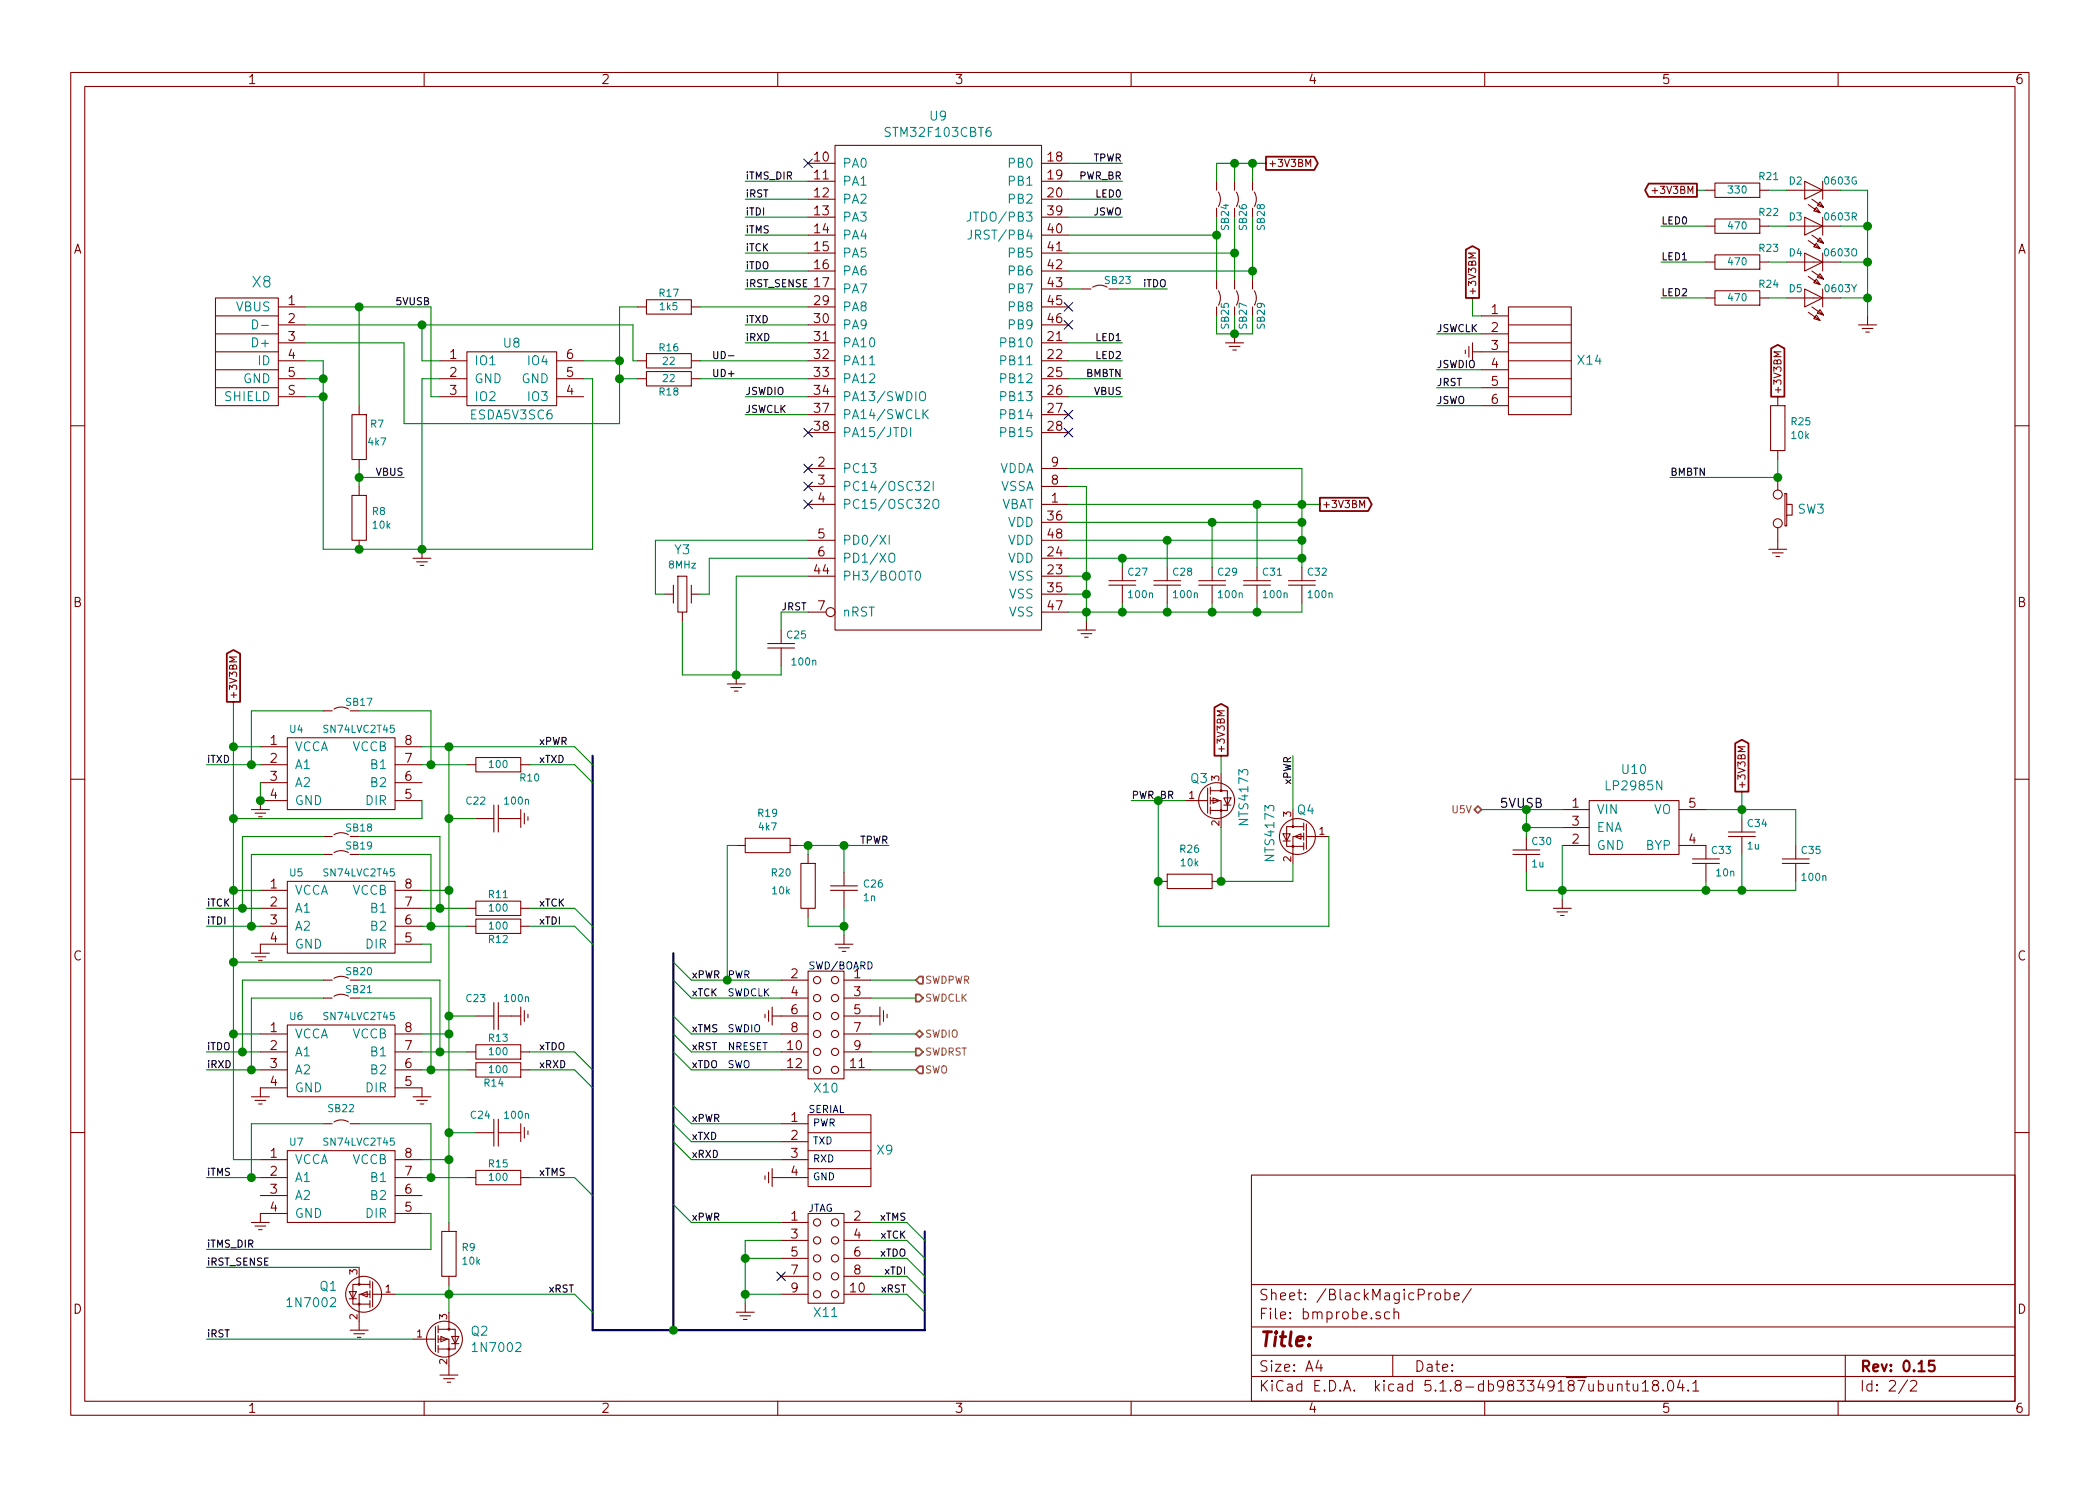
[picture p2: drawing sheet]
<svg xmlns="http://www.w3.org/2000/svg" width="297mm" height="210mm" viewBox="0 0 297 210" stroke-linecap="round" stroke-linejoin="round" font-family="sans-serif">
<g fill="none" stroke="#840000" stroke-width=".15">
<path d="M10 10.3h277v189.9h-277zM12 12.2h273v186.1h-273zM60 10.3v1.9M110 10.3v1.9M160 10.3v1.9M210 10.3v1.9M260 10.3v1.9M114.3 23.1h3.8M114.3 25.6h3.8M114.3 28.2h3.8M114.3 30.7h3.8M114.3 33.3h3.8"/>
<path d="M114.3 35.8h3.8M114.3 38.3h3.8M118.1 20.6h29.2v68.5h-29.2zM147.3 23.1h3.8M147.3 25.6h3.8M147.3 28.2h3.8M147.3 30.7h3.8M147.3 33.3h3.8M147.3 35.8h3.8M147.3 38.3h3.8M172.1 25.6v1.3M172.1 29.5v1.2"/>
<path d="M172.1 39.6v1.3M172.3 27.2a1.99 1.99 0 0 1 0 2M174.6 25.6v1.3M174.6 29.5v1.2M174.6 39.6v1.3M174.9 27.2a1.99 1.99 0 0 1 0 2M177.2 25.6v1.3M177.2 29.5v1.2M177.2 39.6v1.3M177.4 27.2a1.99 1.99 0 0 1 0 2M184.7 23.6v-1.1l.3 .8 .4-.8v1.1M208.7 35.8h-1l.7 .4-.7 .3h1"/>
<path d="M233.7 27h.8M241.3 26.9h1.3M241.3 32h1.3M241.3 37.1h1.3M242.6 25.9h6.3v2h-6.3zM242.6 31h6.3v2h-6.3zM242.6 36.1h6.3v2h-6.3zM248.9 26.9h1.3M248.9 32h1.3M248.9 37.1h1.3M252.7 26.9h7.6M252.7 32h7.6"/>
<path d="M252.7 37.1h7.6M255.3 25.6l2.5 1.3-2.5 1.3zM255.3 30.7l2.5 1.3-2.5 1.3zM255.3 35.8l2.5 1.3-2.5 1.2zM255.8 29l1.6 1.1-.5-.8-.4 .5 .9 .3M255.8 34l1.6 1.2-.5-.8-.4 .5 .9 .3M255.8 39.1l1.6 1.2-.5-.8-.4 .5 .9 .3M256.3 28.2l1.6 1.1-.5-.7-.4 .5 .9 .2M256.3 33.3l1.6 1.1-.5-.8-.4 .6 .9 .2M256.3 38.3l1.6 1.2-.5-.8-.4 .5 .9 .3M257.8 25.6v2.6M257.8 30.7v2.6"/>
<path d="M257.8 35.8v2.5M30.5 42.2h8.9v15.2h-8.9zM30.5 44.7h8.9M30.5 47.2h8.9M30.5 49.8h8.9M30.5 52.3h8.9M30.5 54.9h8.9M39.4 56.1h3.8M39.4 53.6h3.8M39.4 51h3.8M39.4 48.5h3.8M39.4 46h3.8"/>
<path d="M39.4 43.4h3.8M49.8 58.7h2v6.3h-2zM50.8 57.4v1.3M62.2 56.1h3.8M62.2 53.6h3.8M62.2 51h3.8M66 49.8h12.7v7.6h-12.7zM78.7 56.1h3.8M78.7 53.6h3.8M78.7 51h3.8M90.2 53.6h1.2M90.2 51h1.2"/>
<path d="M90.2 43.4h1.2M91.4 52.6h6.4v2h-6.4zM91.4 50h6.4v2.1h-6.4zM91.4 42.4h6.4v2h-6.4zM97.8 53.6h1.3M97.8 51h1.3M97.8 43.4h1.3M114.3 56.1h3.8M114.3 53.6h3.8M114.3 51h3.8M114.3 48.5h3.8M114.3 46h3.8"/>
<path d="M114.3 40.9h3.8M114.3 58.7h3.8M114.3 43.4h3.8M147.3 56.1h3.8M147.3 53.6h3.8M147.3 51h3.8M147.3 48.5h3.8M147.3 46h3.8M147.3 40.9h3.8M147.3 58.7h3.8M147.3 43.4h3.8M153 40.9h1.3"/>
<path d="M154.6 40.6a1.99 1.99 0 0 1 2 0M156.8 40.9h1.3M172.1 43.4v1.3M172.3 41.1a1.99 1.99 0 0 1 0 2.1M173.4 48.5h2.5M173.9 49h1.5M174.4 49.5h.5M174.6 43.4v1.3M174.6 47.2v1.3M174.9 41.1a1.99 1.99 0 0 1 0 2.1M177.2 43.4v1.3M177.4 41.1a1.99 1.99 0 0 1 0 2.1"/>
<path d="M207.3 49.5v.5M207.8 49v1.5M208.3 49.8h5.1M208.3 48.5v2.5M209.5 44.7h3.9M209.5 47.2h3.9M209.5 52.3h3.9M209.5 54.9h3.9M209.5 57.4h3.9M213.4 43.4h8.8v15.3h-8.8zM213.4 56.1h8.8M213.4 53.6h8.8"/>
<path d="M213.4 51h8.8M213.4 48.5h8.8M213.4 46h8.8M241.3 42.2h1.3M242.6 41.1h6.3v2.1h-6.3zM248.9 42.2h1.3M250.4 57.4h2.1v6.3h-2.1zM251.5 56.1v1.3M251.9 49.8h-1l.7 .3-.7 .4h1M252.7 42.2h7.6M255.3 40.9l2.5 1.3-2.5 1.2zM255.8 44.2l1.6 1.1-.5-.7-.4 .5 .9 .2"/>
<path d="M256.3 43.4l1.6 1.2-.5-.8-.4 .5 .9 .3M257.8 40.9v2.5M262.9 46h2.5M263.4 46.5h1.5M263.9 47h.5M264.2 44.7v1.3M10 60.2h2M49.8 70.1h2v6.3h-2zM50.8 65v1.3M50.8 68.8v1.3M50.8 76.4v1.3M58.4 79h2.6"/>
<path d="M58.9 79.5h1.6M59.7 77.7v1.3M114.3 79h3.8M114.3 71.4h3.8M114.3 66.3h3.8M114.3 61.2h3.8M114.3 68.8h3.8M114.3 76.4h3.8M147.3 79h3.8M147.3 71.4h3.8M147.3 66.3h3.8M147.3 61.2h3.8"/>
<path d="M147.3 68.8h3.8M147.3 73.9h3.8M147.3 76.4h3.8M192.3 71.8v-1l.4 .7 .3-.7v1M250.2 77.7h2.5M250.7 78.2h1.5M251.2 78.7h.5M251.5 63.7v1.3M251.5 67.6v1.7M251.5 74.7v3M252.5 69.8h.2v1.6h.8v1.5h-.8v1.5h-.2zM252.7 71.4v1.5"/>
<path d="M285 60.2h2M33.5 93h-1l.7 .3-.7 .3h1M59.4 80h.5M94 84.1h1.2M95.2 82.8v2.5M95.9 81.5h1.3v5.1h-1.3zM96.5 86.6v1.3M97.8 82.8v2.5M97.8 84.1h1.3M102.9 96.8h2.5M103.4 97.3h1.5M103.9 97.8h.5"/>
<path d="M104.1 95.5v1.3M108.6 91.7h3.8M108.6 91.1h3.8M110.5 89.1v2M110.5 91.7v2.5M114.3 81.5h3.8M114.3 86.6h2.5M147.3 84.1h3.8M147.3 81.5h3.8M147.3 86.6h3.8M152.4 89.1h2.5M152.9 89.7h1.5"/>
<path d="M153.4 90.2h.5M153.7 87.9v1.2M156.8 82.8h3.9M156.8 82.2h3.9M158.7 80.3v1.9M158.7 82.8v2.5M163.2 82.8h3.8M163.2 82.2h3.8M165.1 80.3v1.9M165.1 82.8v2.5M169.5 82.8h3.9M169.5 82.2h3.9"/>
<path d="M171.4 80.3v1.9M171.4 82.8v2.5M175.9 82.8h3.8M175.9 82.2h3.8M177.8 80.3v1.9M177.8 82.8v2.5M182.2 82.8h3.9M182.2 82.2h3.9M184.1 80.3v1.9M184.1 82.8v2.5M10 110.3h2M35.6 114.5h2.5"/>
<path d="M36.1 115.1h1.5M36.6 115.6h.5M36.8 105.7h3.8M36.8 108.2h3.8M36.8 110.7h3.8M40.6 104.4h15.3v10.1h-15.3zM40.6 113.3h-3.8v1.2M45.7 118.4h1.3M45.7 100.6h1.3M47.2 100.3a1.99 1.99 0 0 1 2.1 0M47.2 118.1a1.99 1.99 0 0 1 2.1 0M49.5 118.4h1.3"/>
<path d="M49.5 100.6h1.3M55.9 105.7h3.8M55.9 108.2h3.8M55.9 110.7h3.8M55.9 113.3h3.8M66 108.2h1.3M67.3 107.2h6.4v2h-6.4zM67.3 115.8h2.5M69.8 113.9v3.8M70.5 113.9v3.8M70.5 115.8h3.2M73.7 108.2h1.2"/>
<path d="M73.7 114.5v2.6M74.2 115.1v1.5M74.7 115.6v.5M104.1 119.6h1.3M105.4 118.6h6.4v2h-6.4zM111.8 119.6h1.2M167.6 113.3h3.2M170.8 111.5v3.6M171.2 113.3h1.5v1.5M171.2 114.7h1.5v1.1M171.2 111.4v1M171.2 112.8v1"/>
<path d="M171.2 114.2v1M171.6 112.9l.9 .4-.9 .4zM172.6 111.9h1v2.8h-.9M172.7 110.7v1.2h-1.5M173.1 112.9h1l-.5 1zM173.1 113.9h1M173.2 100.6h-1l.7 .3-.7 .4h1M181.5 118h1l-.5 1zM181.5 119h1M182.9 115.8v1.2h1.5M183 117h-1v2.8h.9M183.1 118.4l.9-.4v.7z"/>
<path d="M184.4 118.4h-1.5v1.5M184.4 119.8h-1.5v1.1M184.4 116.5v1M184.4 117.9v1M184.4 119.2v1.1M184.8 118.4h3.2M184.8 116.6v3.5M215.9 118.4v1.9M221 114.5h3.8M221 119.6h3.8M221 117.1h3.8M224.8 113.3h12.7v7.6h-12.7z"/>
<path d="M237.5 114.5h3.8M237.5 119.6h3.8v1.9M244.5 118.4h3.8M244.5 117.7h3.8M246.4 115.8v1.9M246.4 118.4v2.5M246.8 105.7h-1l.7 .3-.7 .3h1M254 119.6v1.9M285 110.3h2M35.6 134.9h2.5M36.1 135.4h1.5M36.6 135.9h.5"/>
<path d="M36.8 128.5h3.8M36.8 131.1h3.8M36.8 126h3.8M40.6 124.7h15.3v10.2h-15.3zM40.6 133.6h-3.8v1.3M45.7 138.7h1.3M45.7 120.9h1.3M47.2 138.4a1.99 1.99 0 0 1 2.1 0M47.2 120.6a1.99 1.99 0 0 1 2.1 0M49.5 138.7h1.3M49.5 120.9h1.3M55.9 128.5h3.8"/>
<path d="M55.9 131.1h3.8M55.9 126h3.8M55.9 133.6h3.8M66 128.5h1.3M66 131.1h1.3M67.3 127.5h6.4v2h-6.4zM67.3 130h6.4v2.1h-6.4zM73.7 128.5h1.2M73.7 131.1h1.2M110.5 138.7h3.8M113.3 122.2h2v6.3h-2zM114.3 137.4h5.1v15.2h-5.1z"/>
<path d="M114.3 120.9v1.3M114.3 128.5v1.3M117.5 126h3.8M117.5 125.3h3.8M118.1 133.6h2.5M118.6 134.1h1.5M119.1 134.6h.5M119.4 138.7h3.8M119.4 123.4v1.9M119.4 126v2.5M119.4 132.3v1.3M163.8 124.7h1.3"/>
<path d="M165.1 123.7h6.3v2h-6.3zM171.4 124.7h1.3M214 120.9h3.8M214 120.3h3.8M215.9 120.9v2.5M219.7 128.5h2.5M220.2 129h1.5M220.7 129.5h.5M221 127.2v1.3M239.4 122.2h3.8M239.4 121.5h3.8M241.3 122.2v2.5"/>
<path d="M252.1 122.2h3.8M252.1 121.5h3.8M254 122.2v2.5M35.6 155.2h2.5M36.1 155.7h1.5M36.6 156.2h.5M36.8 151.4h3.8M36.8 148.8h3.8M36.8 146.3h3.8M40.6 145h15.3v10.2h-15.3zM40.6 153.9h-3.8v1.3M45.7 159h1.3"/>
<path d="M45.7 141.2h1.3M47.2 158.7a1.99 1.99 0 0 1 2.1 0M47.2 141a1.99 1.99 0 0 1 2.1 0M49.5 159h1.3M49.5 141.2h1.3M55.9 151.4h3.8M55.9 148.8h3.8M55.9 146.3h3.8M55.9 153.9h3.8v1.3M58.4 155.2h2.6M58.9 155.7h1.6M59.4 156.2h.5"/>
<path d="M66 151.4h1.3M66 148.8h1.3M67.3 150.4h6.4v2h-6.4zM67.3 147.8h6.4v2.1h-6.4zM67.3 143.8h2.5M69.8 141.9v3.8M69.8 158.4v3.8M70.5 143.8h3.2M70.5 141.9v3.8M70.5 158.4v3.8M73.7 142.5v2.5M73.7 159v2.5"/>
<path d="M73.7 151.4h1.2M73.7 148.8h1.2M74.2 143v1.5M74.2 159.5v1.5M74.7 143.5v.5M108.2 143.5v.5M108.7 143v1.5M109.2 143.8h5.1M109.2 142.5v2.5M110.5 159h3.8M110.5 141.2h3.8M110.5 151.4h3.8"/>
<path d="M110.5 148.8h3.8M110.5 146.3h3.8M114.3 157.7h8.9v10.2h-8.9zM119.4 141.2h3.8M119.4 143.8h5.1M119.4 151.4h3.8M119.4 148.8h3.8M119.4 146.3h3.8M124.5 142.5v2.5M125 143v1.5M125.5 143.5v.5M10 160.2h2"/>
<path d="M35.6 173h2.5M36.1 173.5h1.5M36.6 174h.5M36.8 166.6h3.8M36.8 164.1h3.8M36.8 169.2h3.8M40.6 162.8h15.3v10.2h-15.3zM40.6 171.7h-3.8v1.3M55.9 166.6h3.8M55.9 164.1h3.8M55.9 169.2h3.8M55.9 171.7h3.8"/>
<path d="M62.5 174.2h2v6.4h-2zM63.5 173v1.2M66 166.6h1.3M67.3 165.6h6.4v2h-6.4zM67.3 160.3h2.5M70.5 160.3h3.2M73.7 166.6h1.2M74.7 160v.5M108.2 166.4v.5M108.7 165.9v1.5M109.2 166.6h5.1M109.2 165.3v2.6"/>
<path d="M110.5 161.5h3.8M110.5 164.1h3.8M110.5 173h3.8M110.5 175.5h3.8M110.5 178h3.8M114.3 171.7h5.1v12.7h-5.1zM114.3 160.3h8.9M114.3 165.3h8.9M114.3 162.8h8.9M119.4 173h3.8M119.4 175.5h3.8M119.4 178h3.8"/>
<path d="M177 166.3h108v32h-108zM285 160.2h2M49.4 182.7h1l-.5 1.1zM49.4 183.8h1M49.5 188.2h2.6M50 188.7h1.6M50.5 189.2h.6M50.8 180.6v1.1h1.5M50.8 186.9v1.3M50.9 181.7h-1v2.8h.9M51.1 183.1l.8-.4v.8zM52.3 183.1h-1.5v1.6"/>
<path d="M52.3 184.5h-1.5v1.2M52.3 181.2v1M52.3 182.6v1M52.3 184v1M52.7 183.1h3.2M52.7 181.4v3.5M58.4 189.5h3.2M60 198.3v1.9M61.6 187.7v3.6M62 189.5h1.5v1.5M62 190.9h1.5v1.1M62 187.6v1"/>
<path d="M62 189v1M62 190.4v1M62.2 194.6h2.6M62.4 189.1l.8 .4-.8 .4zM62.7 195.1h1.6M63.2 195.6h.6M63.4 188.1h1v2.8h-.9M63.5 186.9v1.2h-1.5M63.5 180.6v1.3M63.5 193.3v1.3M63.9 189.1h1l-.5 1zM63.9 190.1h1"/>
<path d="M104.1 185.7h2.6M104.6 186.2h1.6M105.2 186.7h.5M105.4 184.4v1.3M110 198.3v1.9M110.5 183.1h3.8M110.5 180.6h3.8M119.4 183.1h3.8M119.4 180.6h3.8M160 198.3v1.9M177 194.8h108M177 191.8h108"/>
<path d="M177 187.8h108M177 181.8h108M186.5 192.5l-.4 1h1M186.8 193v1M195.2 185.7a.37 .37 0 0 0-.6 .1v.1a.54 .54 0 0 0 .6 .3l.1 .1-.1 .2-.2 .1-.4-.1M196.5 185.7l-.4-.1-.3 .3 .1 .6 .2 .1 .4-.1M197 191.8v3M197.2 185.7a.41 .41 0 0 1 .6 .1v.8M197.2 185.1v1.5M203 183.1a.41 .41 0 0 1 .8 .1v.4a.41 .41 0 0 1-.4 .3 .41 .41 0 0 1-.4-.3zM204.4 183a.53 .53 0 0 1 .7 .1v.7a.53 .53 0 0 1-.7 0M204.4 182.4v1.5"/>
<path d="M205.7 183.4l.7-.1-.1-.3-.4-.1-.2 .2 .1 .7 .1 .1 .4-.1M208.1 182.3l-1.3 2M210 198.3v1.9M228.8 196a.38 .38 0 0 1 .6 0v.8M228.8 195.8v1M229.9 195.8h.6M230.1 195.3v1.3l.1 .1 .3 .1M231 195.8v.8a.37 .37 0 0 0 .6 .1M231.6 195.8v1M232.3 195.8l.4-.5v1.5M232.3 196.8h.8M234 196l-.3-.3 .3-.4a.47 .47 0 0 1 .6 .3l-.2 .3-.4 .1a.48 .48 0 0 0-.2 .7 .48 .48 0 0 0 .8-.2l-.1-.4-.2-.1"/>
<path d="M235.2 196.7h.1l-.1 .1v-.1v.1M236 195.5a.35 .35 0 0 1 .4-.2 .35 .35 0 0 1 .3 .3 .77 .77 0 0 1-.5 1.2 .9 .9 0 0 1-.2-1.3zM237.6 195.2l-.3 1.1h.9M238 195.8v1M238.8 196.7h.1l-.1 .1-.1-.1h.1v.1M239.4 195.8l.5-.5v1.5M239.4 196.8h.9M260 198.3v1.9M261 191.8v6.5M269.8 195.2l-1.2 2M270.3 195.5l.2-.2 .5 .1a.37 .37 0 0 1 0 .6l-.8 .8h.9"/>
<circle cx="251.5" cy="70" r=".63"/>
<circle cx="251.5" cy="74" r=".63"/>
<circle cx="117.5" cy="86.6" r=".63"/>
<circle cx="172.1" cy="113.3" r="2.54"/>
<circle cx="172.7" cy="114.7" r=".13"/>
<circle cx="172.7" cy="111.9" r=".13"/>
<circle cx="182.9" cy="119.8" r=".13"/>
<circle cx="182.9" cy="117" r=".13"/>
<circle cx="183.5" cy="118.4" r="2.54"/>
<circle cx="115.6" cy="138.7" r=".51"/>
<circle cx="118.1" cy="138.7" r=".51"/>
<circle cx="115.6" cy="146.3" r=".51"/>
<circle cx="115.6" cy="151.4" r=".51"/>
<circle cx="115.6" cy="141.2" r=".51"/>
<circle cx="115.6" cy="143.8" r=".51"/>
<circle cx="115.6" cy="148.8" r=".51"/>
<circle cx="118.1" cy="141.2" r=".51"/>
<circle cx="118.1" cy="148.8" r=".51"/>
<circle cx="118.1" cy="151.4" r=".51"/>
<circle cx="118.1" cy="146.3" r=".51"/>
<circle cx="118.1" cy="143.8" r=".51"/>
<circle cx="115.6" cy="173" r=".51"/>
<circle cx="115.6" cy="175.5" r=".51"/>
<circle cx="115.6" cy="178" r=".51"/>
<circle cx="118.1" cy="173" r=".51"/>
<circle cx="118.1" cy="178" r=".51"/>
<circle cx="118.1" cy="175.5" r=".51"/>
<circle cx="50.8" cy="181.7" r=".13"/>
<circle cx="50.8" cy="184.5" r=".13"/>
<circle cx="51.4" cy="183.1" r="2.54"/>
<circle cx="62.9" cy="189.5" r="2.54"/>
<circle cx="63.5" cy="188.1" r=".13"/>
<circle cx="63.5" cy="190.9" r=".13"/>
<circle cx="115.6" cy="180.6" r=".51"/>
<circle cx="115.6" cy="183.1" r=".51"/>
<circle cx="118.1" cy="183.1" r=".51"/>
<circle cx="118.1" cy="180.6" r=".51"/>
</g>
<path d="M273.6 192.5h-.7l-.1 .7 .2-.1 .5 .1a.61 .61 0 0 1 .1 .7l-.2 .1h-.4l-.2-.1" fill="none" stroke="#840000" stroke-width=".3"/>
<g fill="none" stroke="#008484" stroke-width=".15">
<path d="M137.3 30v.9a.39 .39 0 0 1-.5 .4M137.4 32.6v.9a.39 .39 0 0 1-.5 .3M35.7 45.3a.65 .65 0 0 1 .7 .5 .65 .65 0 0 1-.4 .7h-.3zM37 46h1M123 51.6h.7M130.1 55.6a.45 .45 0 0 1 .8 0 .92 .92 0 0 1-.3 1.1l-.3-.1a1.07 1.07 0 0 1-.2-1zM130.7 58.5l.6 .7M131.3 58l-.7 .7M124.5 75.7l.8 1.3M125.3 75.7l-.8 1.3M125.8 78.5a.45 .45 0 0 1 .7 0 .88 .88 0 0 1-.2 1h-.4a1.07 1.07 0 0 1-.1-1zM125.8 75.7v1.3"/>
<path d="M127.5 60.5a.64 .64 0 0 1 .8 .6 .64 .64 0 0 1-.8 .7zM128.8 60.5v1.3M130.7 68.2l.2-.1h.3l.2 .1 .1 .3-.1 .2-.7 .7h.8M132 70.8a.45 .45 0 0 1 .7 0 .88 .88 0 0 1-.2 1.1h-.4a1.07 1.07 0 0 1-.1-1.1zM132 68.1v1.3M129.6 80.9a.29 .29 0 0 1 .3-.1 .29 .29 0 0 1 .2 .3 .64 .64 0 0 1-.3 1l-.2-.1a1 1 0 0 1 0-1.1z"/>
</g>
<path d="M83.8 106.9v81.3h47v-14M95.2 134.9v53.3" fill="none" stroke="#000084" stroke-width=".3"/>
<g fill="none" stroke="#008400" stroke-width=".15">
<path d="M105.4 30.7h8.9M105.4 28.2h8.9M105.4 25.6h8.9M105.4 35.8h8.9M105.4 38.3h8.9M105.4 33.3h8.9M151.1 23.1h7.6M151.1 30.7h7.6M151.1 28.2h7.6M151.1 25.6h7.6M151.1 35.8h23.5M151.1 38.3h26.1"/>
<path d="M151.1 33.3h21M172.1 30.7v8.9M174.6 23.1v2.5M174.6 30.7v8.9M177.2 23.1v2.5M177.2 30.7v8.9M179.1 23.1h-7v2.5M234.9 37.1h6.4M234.9 32h6.4M240 26.9h1.3M250.2 26.9h2.5M250.2 37.1h2.5"/>
<path d="M250.2 32h2.5M260.3 26.9h3.9v17.8M260.3 37.1h3.9M260.3 32h3.9M43.2 43.4h17.8v12.7h1.2M43.2 51h2.5v26.7h38.1v-24.1h-1.3M43.2 53.6h2.5M43.2 56.1h2.5M43.2 46h46.3v5h.7M50.8 43.4v14M59.7 46v5h2.5M62.2 53.6h-2.5v24.1"/>
<path d="M82.5 51h5.1M87.6 53.6h2.6M90.2 43.4h-2.6v16.5h-30.5v-11.4h-13.9M99.1 53.6h15.2M99.1 51h15.2M99.1 43.4h15.2M105.4 40.9h8.9M105.4 56.1h8.9M105.4 58.7h8.9M105.4 46h8.9M105.4 48.5h8.9M151.1 40.9h1.9"/>
<path d="M151.1 53.6h7.6M151.1 56.1h7.6M151.1 51h7.6M151.1 48.5h7.6M158.1 40.9h7M172.1 44.7v2.5h5.1v-2.5M174.6 44.7v2.5M203.2 47.2h6.3M203.2 54.9h6.3M203.2 57.4h6.3M203.2 52.3h6.3M208.3 42.2v2.5h1.2"/>
<path d="M234.9 42.2h6.4M250.2 42.2h2.5M260.3 42.2h3.9M50.8 67.6h6.3M50.8 66.3v2.5M114.3 76.4h-21.6v7.7h1.3M114.3 79h-14v5.1h-1.2M151.1 76.4h33M151.1 66.3h33v14M151.1 71.4h35.6M151.1 73.9h33M151.1 79h33"/>
<path d="M151.1 68.8h2.6v19.1M158.7 79v1.3M165.1 76.4v3.9M171.4 73.9v6.4M177.8 71.4v8.9M251.5 65v2.6h-15.3M33 99.3v64.8h3.8M96.5 87.9v7.6h14v-1.3M114.3 86.6h-3.8v2.5M114.3 81.5h-10.2v14M151.1 81.5h2.6M151.1 84.1h2.6"/>
<path d="M158.7 85.3v1.3M165.1 85.3v1.3M171.4 85.3v1.3M177.8 85.3v1.3M184.1 85.3v1.3h-33M29.2 108.2h7.6M33 105.7h3.8M36.8 110.7v2.6M45.7 100.6h-10.1v7.6M45.7 118.4h-11.4v10.1M50.8 100.6h10.2v7.6M50.8 118.4h11.4v10.1"/>
<path d="M59.7 105.7h21.6l2.5 2.5M59.7 113.3v2.5h-26.7M59.7 108.2h6.3M63.5 105.7v67.3M63.5 115.8h3.8M74.9 108.2h6.4l2.5 2.5M104.1 119.6h-1.2v19.1M113 119.6h12.7M114.3 119.6v1.3M119.4 119.6v3.8M160 113.3h7.6M163.8 113.3v17.8h24.2v-12.7"/>
<path d="M172.7 117.1v7.6h10.2v-2.5M172.7 106.9v2.6M182.9 106.9v7.6M209.5 114.5h11.5M215.9 114.5v3.9M215.9 117.1h5.1M221 119.6v7.6M241.3 114.5h12.7v5.1M246.4 112v3.8M29.2 131.1h7.6M29.2 128.5h7.6M33 126h3.8"/>
<path d="M45.7 120.9h-10.1v10.2M45.7 138.7h-11.4v10.1M50.8 120.9h10.2v10.2M50.8 138.7h11.4v10.1M59.7 133.6h1.3v2.5h-28M59.7 126h3.8M59.7 131.1h6.3M59.7 128.5h6.3M74.9 131.1h6.4l2.5 2.5M74.9 128.5h6.4l2.5 2.6M95.2 138.7l2.6 2.5h12.7M95.2 136.1l2.6 2.6h12.7"/>
<path d="M114.3 129.8v1.3h5.1M119.4 128.5v3.8M123.2 138.7h6.3M215.9 123.4v2.6h38.1v-1.3M241.3 124.7v1.3M246.4 120.9v5.1M29.2 148.8h7.6M29.2 151.4h7.6M33 146.3h3.8M45.7 141.2h-10.1v10.2M45.7 159h-10.1v7.6M50.8 141.2h10.2v10.2"/>
<path d="M50.8 159h10.2v7.6M59.7 148.8h6.3M59.7 151.4h6.3M59.7 146.3h3.8M63.5 143.8h3.8M74.9 148.8h6.4l2.5 2.6M74.9 151.4h6.4l2.5 2.5M95.2 146.3l2.6 2.5h12.7M95.2 148.8l2.6 2.6h12.7M95.2 156.5l2.6 2.5h12.7M95.2 143.8l2.6 2.5h12.7M95.2 159l2.6 2.5h12.7"/>
<path d="M123.2 148.8h6.3M123.2 141.2h6.3M123.2 151.4h6.3M123.2 146.3h6.3M29.2 166.6h7.6M29.2 179.3h21.6M59.7 171.7h1.3v5.1h-31.8M59.7 166.6h6.3M59.7 164.1h3.8M63.5 160.3h3.8M74.9 166.6h6.4l2.5 2.6M95.2 161.5l2.6 2.6h12.7"/>
<path d="M95.2 170.4l2.6 2.6h12.7M105.4 178h5.1M110.5 175.5h-5.1v8.9M123.2 178h5.1l2.5 2.6M123.2 175.5h5.1l2.5 2.5M123.2 173h5.1l2.5 2.5M29.2 189.5h29.2M55.9 183.1h25.4l2.5 2.6M63.5 181.9v3.8M105.4 183.1h5.1M123.2 183.1h5.1l2.5 2.6M123.2 180.6h5.1l2.5 2.5"/>
</g>
<path d="M208.5 114.5l.5-.5 .5 .5-.5 .6zM130 138.2h.6v1h-.6l-.5-.5zM129.5 140.7h.5l.6 .5-.6 .5h-.5zM129.5 146.3l.5-.5 .6 .5-.6 .5zM129.5 148.3h.5l.6 .5-.6 .5h-.5zM130 150.9h.6v1h-.6l-.5-.5z" fill="none" stroke="#848400" stroke-width=".25"/>
<path d="M179.1 22.2h6.8l.5 .9-.5 .9h-6.8zM207.3 35.3l1-.5 .9 .5v6.9h-1.9zM233.2 26h6.8v1.9h-6.8l-.5-1zM250.5 49.3l1-.5 .9 .5v6.8h-1.9zM186.7 70.4h6.8l.5 1-.5 .9h-6.8zM32.1 92.5l.9-.5 1 .5v6.8h-1.9zM171.8 100.1l.9-.5 1 .5v6.8h-1.9zM245.4 105.2l1-.5 .9 .5v6.8h-1.9z" fill="none" stroke="#840000" stroke-width=".25"/>
<path d="M101 49.7v.8l.1 .2 .4-.1v-.9" fill="none" stroke="#000" stroke-width=".15"/>
<g fill="#008400" stroke="#008400" stroke-width=".25">
<circle cx="119.4" cy="131.1" r=".51"/>
<circle cx="45.7" cy="53.6" r=".51"/>
<circle cx="153.7" cy="84.1" r=".51"/>
<circle cx="177.8" cy="86.6" r=".51"/>
<circle cx="171.5" cy="86.6" r=".51"/>
<circle cx="153.7" cy="86.6" r=".51"/>
<circle cx="174.6" cy="23.1" r=".51"/>
<circle cx="165.1" cy="86.6" r=".51"/>
<circle cx="221" cy="126" r=".51"/>
<circle cx="241.3" cy="126" r=".51"/>
<circle cx="215.9" cy="117.1" r=".51"/>
<circle cx="158.8" cy="86.6" r=".51"/>
<circle cx="184.2" cy="76.4" r=".51"/>
<circle cx="177.2" cy="23.1" r=".51"/>
<circle cx="158.8" cy="79" r=".51"/>
<circle cx="33" cy="115.8" r=".51"/>
<circle cx="184.2" cy="79" r=".51"/>
<circle cx="165.1" cy="76.4" r=".51"/>
<circle cx="50.8" cy="67.6" r=".51"/>
<circle cx="172.7" cy="124.7" r=".51"/>
<circle cx="33" cy="136.1" r=".51"/>
<circle cx="163.8" cy="124.7" r=".51"/>
<circle cx="45.7" cy="56.1" r=".51"/>
<circle cx="119.4" cy="119.6" r=".51"/>
<circle cx="50.8" cy="77.7" r=".51"/>
<circle cx="33" cy="146.3" r=".51"/>
<circle cx="163.8" cy="113.3" r=".51"/>
<circle cx="114.3" cy="119.6" r=".51"/>
<circle cx="102.9" cy="138.7" r=".51"/>
<circle cx="63.5" cy="183.1" r=".51"/>
<circle cx="105.4" cy="178" r=".51"/>
<circle cx="184.2" cy="71.4" r=".51"/>
<circle cx="215.9" cy="114.5" r=".51"/>
<circle cx="36.8" cy="113.3" r=".51"/>
<circle cx="59.7" cy="77.7" r=".51"/>
<circle cx="177.8" cy="71.4" r=".51"/>
<circle cx="184.2" cy="73.9" r=".51"/>
<circle cx="251.5" cy="67.6" r=".51"/>
<circle cx="171.5" cy="73.9" r=".51"/>
<circle cx="95.2" cy="188.2" r=".51"/>
<circle cx="105.4" cy="183.1" r=".51"/>
<circle cx="62.2" cy="148.8" r=".51"/>
<circle cx="35.6" cy="131.1" r=".51"/>
<circle cx="61" cy="131.1" r=".51"/>
<circle cx="33" cy="126" r=".51"/>
<circle cx="87.6" cy="51" r=".51"/>
<circle cx="35.6" cy="151.4" r=".51"/>
<circle cx="63.5" cy="160.3" r=".51"/>
<circle cx="59.7" cy="46" r=".51"/>
<circle cx="63.5" cy="143.8" r=".51"/>
<circle cx="63.5" cy="105.7" r=".51"/>
<circle cx="61" cy="151.4" r=".51"/>
<circle cx="153.7" cy="81.5" r=".51"/>
<circle cx="104.1" cy="95.5" r=".51"/>
<circle cx="246.4" cy="114.5" r=".51"/>
<circle cx="246.4" cy="126" r=".51"/>
<circle cx="264.2" cy="32" r=".51"/>
<circle cx="87.6" cy="53.6" r=".51"/>
<circle cx="63.5" cy="126" r=".51"/>
<circle cx="34.3" cy="148.8" r=".51"/>
<circle cx="174.6" cy="35.8" r=".51"/>
<circle cx="264.2" cy="42.2" r=".51"/>
<circle cx="174.6" cy="47.2" r=".51"/>
<circle cx="264.2" cy="37.1" r=".51"/>
<circle cx="63.5" cy="146.3" r=".51"/>
<circle cx="35.6" cy="166.6" r=".51"/>
<circle cx="61" cy="166.6" r=".51"/>
<circle cx="177.2" cy="38.3" r=".51"/>
<circle cx="63.5" cy="164.1" r=".51"/>
<circle cx="172.1" cy="33.3" r=".51"/>
<circle cx="61" cy="108.2" r=".51"/>
<circle cx="35.6" cy="108.2" r=".51"/>
<circle cx="63.5" cy="115.8" r=".51"/>
<circle cx="50.8" cy="43.4" r=".51"/>
<circle cx="33" cy="105.7" r=".51"/>
<circle cx="34.3" cy="128.5" r=".51"/>
<circle cx="62.2" cy="128.5" r=".51"/>
</g>
<g fill="none" stroke="#000084" stroke-width=".15">
<path d="M113.7 22.5l1.2 1.2M114.9 22.5l-1.2 1.2M150.5 58.1l1.2 1.2M150.5 45.4l1.2 1.2M150.5 42.8l1.2 1.2M151.7 58.1l-1.2 1.2M151.7 45.4l-1.2 1.2M151.7 42.8l-1.2 1.2M113.7 60.6l1.2 1.2M113.7 70.8l1.2 1.2M113.7 68.2l1.2 1.2M113.7 65.7l1.2 1.2"/>
<path d="M114.9 60.6l-1.2 1.2M114.9 70.8l-1.2 1.2M114.9 68.2l-1.2 1.2M114.9 65.7l-1.2 1.2M150.5 60.6l1.2 1.2M151.7 60.6l-1.2 1.2M109.9 180l1.2 1.2M111.1 180l-1.2 1.2"/>
</g>
<text font-size="2.8" fill="#840000" x="178" y="190.5">Title:</text>
<text font-size="2.1" fill="#008484" x="35.7" y="40.7">X8</text>
<g font-size="2.1" fill="#840000">
<text x="178" y="184">Sheet: /BlackMagicProbe/</text>
<text x="178" y="186.7">File: bmprobe.sch</text>
<text x="178" y="196.9">KiCad E.D.A. kicad 5.1.8-db983349187ubuntu18.04.1</text>
<text x="178" y="194.1">Size: A4</text>
<text x="200" y="194.1">Date:</text>
<text x="263" y="194.1">Rev: 0.15</text>
<text x="263" y="196.9">Id: 2/2</text>
</g>
<g font-size="1.8" fill="#840000">
<text x="35" y="11.9">1</text>
<text x="85" y="11.9">2</text>
<text x="135" y="11.9">3</text>
<text x="185" y="11.9">4</text>
<text x="235" y="11.9">5</text>
<text x="285" y="11.9">6</text>
<text x="115.2" y="22.9">10</text>
<text x="148.3" y="22.9">18</text>
<text x="115.2" y="25.4">11</text>
<text x="115.2" y="27.9">12</text>
<text x="148.3" y="25.4">19</text>
<text x="148.3" y="27.9">20</text>
<text x="10.4" y="35.9">A</text>
<text x="115.2" y="30.5">13</text>
<text x="115.2" y="33">14</text>
<text x="115.2" y="35.6">15</text>
<text x="148.3" y="30.5">39</text>
<text x="148.3" y="33">40</text>
<text x="148.3" y="35.6">41</text>
<text x="285.4" y="35.9">A</text>
<text x="115.2" y="38.1">16</text>
<text x="115.2" y="40.6">17</text>
<text x="148.3" y="38.1">42</text>
<text x="148.3" y="40.6">43</text>
<text x="40.8" y="43.2">1</text>
<text x="40.8" y="45.7">2</text>
<text x="115.2" y="43.2">29</text>
<text x="115.2" y="45.7">30</text>
<text x="148.3" y="43.2">45</text>
<text x="148.3" y="45.7">46</text>
<text x="211" y="44.4">1</text>
<text x="211" y="47">2</text>
<text x="40.8" y="48.3">3</text>
<text x="40.8" y="50.8">4</text>
<text x="40.8" y="53.3">5</text>
<text x="63.7" y="50.8">1</text>
<text x="63.7" y="53.3">2</text>
<text x="80.2" y="53.3">5</text>
<text x="80.2" y="50.8">6</text>
<text x="115.2" y="48.3">31</text>
<text x="115.2" y="50.8">32</text>
<text x="115.2" y="53.3">33</text>
<text x="148.3" y="48.3">21</text>
<text x="148.3" y="50.8">22</text>
<text x="148.3" y="53.3">25</text>
<text x="211" y="49.5">3</text>
<text x="211" y="52.1">4</text>
<text x="40.7" y="55.9">S</text>
<text x="63.7" y="55.9">3</text>
<text x="80.2" y="55.9">4</text>
<text x="115.2" y="55.9">34</text>
<text x="115.2" y="58.4">37</text>
<text x="148.3" y="55.9">26</text>
<text x="148.3" y="58.4">27</text>
<text x="211" y="54.6">5</text>
<text x="211" y="57.1">6</text>
<text x="115.2" y="61">38</text>
<text x="148.3" y="61">28</text>
<text x="115.7" y="66">2</text>
<text x="115.7" y="68.6">3</text>
<text x="115.7" y="71.1">4</text>
<text x="148.7" y="71.1">1</text>
<text x="148.7" y="68.6">8</text>
<text x="148.7" y="66">9</text>
<text x="115.7" y="76.2">5</text>
<text x="148.3" y="73.7">36</text>
<text x="148.3" y="76.2">48</text>
<text x="115.2" y="81.3">44</text>
<text x="115.7" y="78.7">6</text>
<text x="148.3" y="81.3">23</text>
<text x="148.3" y="78.7">24</text>
<text x="148.3" y="83.8">35</text>
<text x="10.4" y="85.9">B</text>
<text x="115.7" y="86.4">7</text>
<text x="148.3" y="86.4">47</text>
<text x="285.4" y="85.9">B</text>
<text x="38.3" y="105.4">1</text>
<text x="38.3" y="107.9">2</text>
<text x="57.3" y="107.9">7</text>
<text x="57.3" y="105.4">8</text>
<text x="38.3" y="110.5">3</text>
<text x="38.3" y="113">4</text>
<text x="57.3" y="113">5</text>
<text x="57.3" y="110.5">6</text>
<text x="222.4" y="114.3">1</text>
<text x="222.4" y="119.4">2</text>
<text x="222.4" y="116.8">3</text>
<text x="238.9" y="119.4">4</text>
<text x="238.9" y="114.3">5</text>
<text x="38.3" y="125.7">1</text>
<text x="57.3" y="125.7">8</text>
<text x="38.3" y="128.3">2</text>
<text x="38.3" y="130.8">3</text>
<text x="57.3" y="130.8">6</text>
<text x="57.3" y="128.3">7</text>
<text x="10.4" y="135.9">C</text>
<text x="38.3" y="133.3">4</text>
<text x="57.3" y="133.3">5</text>
<text x="285.4" y="135.9">C</text>
<text x="111.9" y="138.4">2</text>
<text x="111.9" y="141">4</text>
<text x="111.9" y="143.5">6</text>
<text x="120.8" y="141">3</text>
<text x="120.8" y="143.5">5</text>
<text x="38.3" y="146">1</text>
<text x="38.3" y="148.6">2</text>
<text x="57.3" y="148.6">7</text>
<text x="57.3" y="146">8</text>
<text x="111.4" y="148.6">10</text>
<text x="111.9" y="146">8</text>
<text x="120.8" y="146">7</text>
<text x="120.8" y="148.6">9</text>
<text x="38.3" y="151.1">3</text>
<text x="38.3" y="153.7">4</text>
<text x="57.3" y="153.7">5</text>
<text x="57.3" y="151.1">6</text>
<text x="111.4" y="151.1">12</text>
<text x="120.3" y="151.1">11</text>
<text x="111.9" y="158.7">1</text>
<text x="111.9" y="161.3">2</text>
<text x="38.3" y="163.8">1</text>
<text x="38.3" y="166.4">2</text>
<text x="57.3" y="166.4">7</text>
<text x="57.3" y="163.8">8</text>
<text x="111.9" y="163.8">3</text>
<text x="111.9" y="166.4">4</text>
<text x="38.3" y="168.9">3</text>
<text x="38.3" y="171.4">4</text>
<text x="57.3" y="171.4">5</text>
<text x="57.3" y="168.9">6</text>
<text x="111.9" y="172.7">1</text>
<text x="120.8" y="172.7">2</text>
<text x="111.9" y="175.3">3</text>
<text x="111.9" y="177.8">5</text>
<text x="120.8" y="175.3">4</text>
<text x="120.8" y="177.8">6</text>
<text x="10.4" y="185.9">D</text>
<text x="111.9" y="180.3">7</text>
<text x="111.9" y="182.9">9</text>
<text x="120.3" y="182.9">10</text>
<text x="120.8" y="180.3">8</text>
<text x="285.4" y="185.9">D</text>
<text x="35" y="199.9">1</text>
<text x="85" y="199.9">2</text>
<text x="135" y="199.9">3</text>
<text x="185" y="199.9">4</text>
<text x="235" y="199.9">5</text>
<text x="285" y="199.9">6</text>
</g>
<g font-size="1.8" fill="#008484">
<text x="131.6" y="17.1">U9</text>
<text x="119.1" y="23.7">PA0</text>
<text x="125.6" y="19.4">STM32F103CBT6</text>
<text x="142.9" y="23.7">PB0</text>
<text x="119.1" y="26.3">PA1</text>
<text x="119.1" y="28.8">PA2</text>
<text x="142.9" y="26.3">PB1</text>
<text x="142.9" y="28.8">PB2</text>
<text x="119.1" y="31.4">PA3</text>
<text x="119.1" y="33.9">PA4</text>
<text x="137.6" y="31.4">JTDO/PB3</text>
<text x="137.8" y="33.9">JRST/PB4</text>
<text x="119.1" y="36.4">PA5</text>
<text x="119.1" y="39">PA6</text>
<text x="119.1" y="41.5">PA7</text>
<text x="142.9" y="36.4">PB5</text>
<text x="142.9" y="39">PB6</text>
<text x="142.9" y="41.5">PB7</text>
<text x="33.5" y="44.1">VBUS</text>
<text x="119.1" y="44.1">PA8</text>
<text x="119.1" y="46.6">PA9</text>
<text x="142.9" y="44.1">PB8</text>
<text x="142.9" y="46.6">PB9</text>
<text x="36" y="49.1">D+</text>
<text x="36.6" y="51.7">ID</text>
<text x="67.1" y="51.7">IO1</text>
<text x="71.3" y="49.2">U8</text>
<text x="74.9" y="51.7">IO4</text>
<text x="119.1" y="49.1">PA10</text>
<text x="119.1" y="51.7">PA11</text>
<text x="141.9" y="49.1">PB10</text>
<text x="141.9" y="51.7">PB11</text>
<text x="223.3" y="51.6">X14</text>
<text x="31.9" y="56.8">SHIELD</text>
<text x="34.4" y="54.2">GND</text>
<text x="66.6" y="59.4">ESDA5V3SC6</text>
<text x="67.1" y="54.2">GND</text>
<text x="67.1" y="56.8">IO2</text>
<text x="73.8" y="54.2">GND</text>
<text x="74.9" y="56.8">IO3</text>
<text x="119.1" y="54.2">PA12</text>
<text x="119.1" y="56.8">PA13/SWDIO</text>
<text x="119.1" y="59.3">PA14/SWCLK</text>
<text x="141.9" y="54.2">PB12</text>
<text x="141.9" y="56.8">PB13</text>
<text x="141.9" y="59.3">PB14</text>
<text x="119.1" y="61.8">PA15/JTDI</text>
<text x="141.9" y="61.8">PB15</text>
<text x="119.1" y="66.9">PC13</text>
<text x="119.1" y="69.5">PC14/OSC32I</text>
<text x="141.3" y="66.9">VDDA</text>
<text x="141.5" y="69.5">VSSA</text>
<text x="119.1" y="72">PC15/OSC32O</text>
<text x="119.1" y="77.1">PD0/XI</text>
<text x="141.5" y="72">VBAT</text>
<text x="142.6" y="74.5">VDD</text>
<text x="142.6" y="77.1">VDD</text>
<text x="254.3" y="72.7">SW3</text>
<text x="95.5" y="78.4">Y3</text>
<text x="119.1" y="82.2">PH3/BOOT0</text>
<text x="119.1" y="79.6">PD1/XO</text>
<text x="142.6" y="79.6">VDD</text>
<text x="142.8" y="82.2">VSS</text>
<text x="119.1" y="87.2">nRST</text>
<text x="142.8" y="84.7">VSS</text>
<text x="142.8" y="87.2">VSS</text>
<text x="41.7" y="106.3">VCCA</text>
<text x="49.9" y="106.3">VCCB</text>
<text x="41.7" y="108.8">A1</text>
<text x="41.7" y="111.4">A2</text>
<text x="41.7" y="113.9">GND</text>
<text x="51.8" y="113.9">DIR</text>
<text x="52.6" y="111.4">B2</text>
<text x="52.6" y="108.8">B1</text>
<text x="168.5" y="110.8">Q3</text>
<text x="227.4" y="111.8">LP2985N</text>
<text x="229.5" y="109.5">U10</text>
<text x="176.6" y="116.6" transform="rotate(-90 176.6 116.6)">NTS4173</text>
<text x="183.5" y="115.2">Q4</text>
<text x="225.8" y="115.2">VIN</text>
<text x="225.8" y="117.7">ENA</text>
<text x="233.9" y="115.2">VO</text>
<text x="180.3" y="121.6" transform="rotate(-90 180.3 121.6)">NTS4173</text>
<text x="225.8" y="120.3">GND</text>
<text x="232.8" y="120.3">BYP</text>
<text x="41.7" y="126.6">VCCA</text>
<text x="41.7" y="129.2">A1</text>
<text x="41.7" y="131.7">A2</text>
<text x="49.9" y="126.6">VCCB</text>
<text x="52.6" y="131.7">B2</text>
<text x="52.6" y="129.2">B1</text>
<text x="41.7" y="134.2">GND</text>
<text x="51.8" y="134.2">DIR</text>
<text x="41.7" y="146.9">VCCA</text>
<text x="41.7" y="149.5">A1</text>
<text x="49.9" y="146.9">VCCB</text>
<text x="52.6" y="149.5">B1</text>
<text x="41.7" y="152">A2</text>
<text x="41.7" y="154.6">GND</text>
<text x="51.8" y="154.6">DIR</text>
<text x="52.6" y="152">B2</text>
<text x="115.3" y="154.6">X10</text>
<text x="41.7" y="164.7">VCCA</text>
<text x="41.7" y="167.3">A1</text>
<text x="49.9" y="164.7">VCCB</text>
<text x="52.6" y="167.3">B1</text>
<text x="124.1" y="163.4">X9</text>
<text x="41.7" y="169.8">A2</text>
<text x="41.7" y="172.3">GND</text>
<text x="51.8" y="172.3">DIR</text>
<text x="52.6" y="169.8">B2</text>
<text x="40.9" y="185">1N7002</text>
<text x="45.3" y="182.6">Q1</text>
<text x="66.7" y="189">Q2</text>
<text x="67.2" y="191.3">1N7002</text>
<text x="115.2" y="186.4">X11</text>
</g>
<text font-size="1.8" x="212.1" y="114.3">5VUSB</text>
<text font-size="1.8" fill="#0000c2" x="120.8" y="138.4">1</text>
<g font-size="1.4">
<text x="154.6" y="22.9">TPWR</text>
<text x="105.4" y="25.4">iTMS_DIR</text>
<text x="105.4" y="27.9">iRST</text>
<text x="152.6" y="25.4">PWR_BR</text>
<text x="155.1" y="27.9">LED0</text>
<text x="105.4" y="35.6">iTCK</text>
<text x="105.4" y="33">iTMS</text>
<text x="105.4" y="30.5">iTDI</text>
<text x="154.6" y="30.5">JSWO</text>
<text x="234.9" y="31.7">LED0</text>
<text x="105.4" y="38.1">iTDO</text>
<text x="105.4" y="40.6">iRST_SENSE</text>
<text x="161.7" y="40.6">iTDO</text>
<text x="234.9" y="41.9">LED2</text>
<text x="234.9" y="36.8">LED1</text>
<text x="55.9" y="43.2">5VUSB</text>
<text x="105.4" y="45.7">iTXD</text>
<text x="203.2" y="47">JSWCLK</text>
<text x="101.3" y="53.3">UD+</text>
<text x="101.6" y="50.8">UD-</text>
<text x="105.4" y="48.3">iRXD</text>
<text x="153.6" y="53.3">BMBTN</text>
<text x="155.1" y="48.3">LED1</text>
<text x="155.1" y="50.8">LED2</text>
<text x="203.2" y="52.1">JSWDIO</text>
<text x="105.4" y="58.4">JSWCLK</text>
<text x="105.4" y="55.9">JSWDIO</text>
<text x="154.8" y="55.9">VBUS</text>
<text x="203.2" y="54.6">JRST</text>
<text x="203.2" y="57.1">JSWO</text>
<text x="53.2" y="67.3">VBUS</text>
<text x="236.2" y="67.3">BMBTN</text>
<text x="110.5" y="86.4">JRST</text>
<text x="29.2" y="107.9">iTXD</text>
<text x="76.2" y="105.4">xPWR</text>
<text x="76.2" y="107.9">xTXD</text>
<text x="160" y="113">PWR_BR</text>
<text x="182.6" y="111" transform="rotate(-90 182.6 111)">xPWR</text>
<text x="121.6" y="119.4">TPWR</text>
<text x="29.2" y="130.8">iTDI</text>
<text x="29.2" y="128.3">iTCK</text>
<text x="76.2" y="130.8">xTDI</text>
<text x="76.2" y="128.3">xTCK</text>
<text x="97.8" y="138.4">xPWR</text>
<text x="97.8" y="141">xTCK</text>
<text x="29.2" y="148.6">iTDO</text>
<text x="76.2" y="148.6">xTDO</text>
<text x="97.8" y="146">xTMS</text>
<text x="97.8" y="148.6">xRST</text>
<text x="29.2" y="151.1">iRXD</text>
<text x="76.2" y="151.1">xRXD</text>
<text x="97.8" y="151.1">xTDO</text>
<text x="97.8" y="158.7">xPWR</text>
<text x="97.8" y="161.3">xTXD</text>
<text x="29.2" y="166.4">iTMS</text>
<text x="76.2" y="166.4">xTMS</text>
<text x="97.8" y="163.8">xRXD</text>
<text x="97.8" y="172.7">xPWR</text>
<text x="124.5" y="172.7">xTMS</text>
<text x="29.2" y="176.5">iTMS_DIR</text>
<text x="29.2" y="179.1">iRST_SENSE</text>
<text x="124.5" y="177.8">xTDO</text>
<text x="124.6" y="175.3">xTCK</text>
<text x="77.7" y="182.9">xRST</text>
<text x="124.7" y="182.9">xRST</text>
<text x="125.2" y="180.3">xTDI</text>
<text x="29.2" y="189.2">iRST</text>
</g>
<g font-size="1.4" fill="#840000">
<text x="179.3" y="23.6">+3V3BM</text>
<text x="234.2" y="27.4">+3V3BM</text>
<text x="208.8" y="41.9" transform="rotate(-90 208.8 41.9)">+3V3BM</text>
<text x="252" y="55.9" transform="rotate(-90 252 55.9)">+3V3BM</text>
<text x="186.9" y="71.9">+3V3BM</text>
<text x="33.5" y="99.1" transform="rotate(-90 33.5 99.1)">+3V3BM</text>
<text x="173.2" y="106.7" transform="rotate(-90 173.2 106.7)">+3V3BM</text>
<text x="168.2" y="113">1</text>
<text x="172.5" y="110.5" transform="rotate(-90 172.5 110.5)">3</text>
<text x="246.9" y="111.8" transform="rotate(-90 246.9 111.8)">+3V3BM</text>
<text x="172.5" y="116.8" transform="rotate(-90 172.5 116.8)">2</text>
<text x="182.6" y="115.6" transform="rotate(-90 182.6 115.6)">3</text>
<text x="186.6" y="118.1">1</text>
<text x="182.6" y="121.9" transform="rotate(-90 182.6 121.9)">2</text>
<text x="50.5" y="180.3" transform="rotate(-90 50.5 180.3)">3</text>
<text x="54.5" y="182.9">1</text>
<text x="50.5" y="186.7" transform="rotate(-90 50.5 186.7)">2</text>
<text x="59" y="189.2">1</text>
<text x="63.2" y="186.7" transform="rotate(-90 63.2 186.7)">3</text>
<text x="63.2" y="193" transform="rotate(-90 63.2 193)">2</text>
</g>
<g font-size="1.4" fill="#008484">
<text x="244.6" y="27.4">330</text>
<text x="248.9" y="25.5">R21</text>
<text x="253.1" y="26.1">D2</text>
<text x="258.2" y="26.1">0603G</text>
<text x="173.8" y="32.5" transform="rotate(-90 173.8 32.5)">SB24</text>
<text x="176.4" y="32.5" transform="rotate(-90 176.4 32.5)">SB26</text>
<text x="178.9" y="32.5" transform="rotate(-90 178.9 32.5)">SB28</text>
<text x="244.6" y="32.5">470</text>
<text x="248.9" y="30.6">R22</text>
<text x="248.9" y="35.6">R23</text>
<text x="253.1" y="31.2">D3</text>
<text x="258.3" y="31.2">0603R</text>
<text x="93.3" y="42">R17</text>
<text x="156.4" y="40.2">SB23</text>
<text x="244.6" y="37.5">470</text>
<text x="248.9" y="40.7">R24</text>
<text x="253.1" y="36.3">D4</text>
<text x="253.1" y="41.3">D5</text>
<text x="258.2" y="36.3">0603O</text>
<text x="258.3" y="41.3">0603Y</text>
<text x="93.4" y="43.9">1k5</text>
<text x="173.8" y="46.5" transform="rotate(-90 173.8 46.5)">SB25</text>
<text x="176.4" y="46.5" transform="rotate(-90 176.4 46.5)">SB27</text>
<text x="178.9" y="46.5" transform="rotate(-90 178.9 46.5)">SB29</text>
<text x="244.6" y="42.6">470</text>
<text x="93.3" y="49.7">R16</text>
<text x="93.8" y="51.6">22</text>
<text x="93.3" y="56">R18</text>
<text x="93.8" y="54">22</text>
<text x="52.2" y="63">4k7</text>
<text x="52.5" y="60.5">R7</text>
<text x="253.4" y="60.2">R25</text>
<text x="253.5" y="62.1">10k</text>
<text x="52.7" y="72.9">R8</text>
<text x="52.8" y="74.8">10k</text>
<text x="94.7" y="80.4">8MHz</text>
<text x="159.6" y="81.5">C27</text>
<text x="166" y="81.5">C28</text>
<text x="172.3" y="81.5">C29</text>
<text x="178.7" y="81.5">C31</text>
<text x="185" y="81.5">C32</text>
<text x="159.8" y="84.6">100n</text>
<text x="166.1" y="84.6">100n</text>
<text x="172.5" y="84.6">100n</text>
<text x="178.8" y="84.6">100n</text>
<text x="185.2" y="84.6">100n</text>
<text x="111.4" y="90.3">C25</text>
<text x="112.1" y="94.2">100n</text>
<text x="49" y="99.9">SB17</text>
<text x="41" y="103.7">U4</text>
<text x="46" y="103.7">SN74LVC2T45</text>
<text x="66" y="113.8">C22</text>
<text x="69.3" y="108.7">100</text>
<text x="71.5" y="113.8">100n</text>
<text x="73.6" y="110.6">R10</text>
<text x="49" y="117.6">SB18</text>
<text x="107.3" y="115.6">R19</text>
<text x="107.4" y="117.5">4k7</text>
<text x="216.8" y="119.6">C30</text>
<text x="247.3" y="117">C34</text>
<text x="41" y="124">U5</text>
<text x="46" y="124">SN74LVC2T45</text>
<text x="49" y="120.2">SB19</text>
<text x="109.2" y="124">R20</text>
<text x="122.3" y="125.6">C26</text>
<text x="167" y="120.6">R26</text>
<text x="167.1" y="122.6">10k</text>
<text x="216.7" y="122.7">1u</text>
<text x="242.2" y="120.8">C33</text>
<text x="242.8" y="124">10n</text>
<text x="247.2" y="120.2">1u</text>
<text x="254.9" y="120.8">C35</text>
<text x="255" y="124.6">100n</text>
<text x="69.2" y="127.1">R11</text>
<text x="69.3" y="129">100</text>
<text x="69.3" y="131.5">100</text>
<text x="109.3" y="126.5">10k</text>
<text x="122.2" y="127.5">1n</text>
<text x="49" y="138">SB20</text>
<text x="69.2" y="133.4">R12</text>
<text x="49" y="140.5">SB21</text>
<text x="66" y="141.8">C23</text>
<text x="71.5" y="141.8">100n</text>
<text x="41" y="144.3">U6</text>
<text x="46" y="144.3">SN74LVC2T45</text>
<text x="69.2" y="147.4">R13</text>
<text x="69.3" y="149.3">100</text>
<text x="68.6" y="153.7">R14</text>
<text x="69.3" y="151.8">100</text>
<text x="46.5" y="157.3">SB22</text>
<text x="66.6" y="158.3">C24</text>
<text x="71.5" y="158.3">100n</text>
<text x="41" y="162.1">U7</text>
<text x="46" y="162.1">SN74LVC2T45</text>
<text x="69.2" y="165.2">R15</text>
<text x="69.3" y="167.1">100</text>
<text x="65.4" y="177">R9</text>
<text x="65.5" y="178.9">10k</text>
</g>
<g font-size="1.4" fill="#848400">
<text x="205.5" y="115.1">U5V</text>
<text x="130.8" y="139.2">SWDPWR</text>
<text x="130.8" y="141.7">SWDCLK</text>
<text x="130.8" y="146.8">SWDIO</text>
<text x="130.8" y="149.3">SWDRST</text>
<text x="130.8" y="151.9">SWO</text>
</g>
<g font-size="1.4" fill="#0000c2">
<text x="114.3" y="137.2">SWD/BOARD</text>
<text x="102.9" y="138.4">PWR</text>
<text x="102.9" y="141">SWDCLK</text>
<text x="102.9" y="148.6">NRESET</text>
<text x="102.9" y="146">SWDIO</text>
<text x="102.9" y="151.1">SWO</text>
<text x="114.3" y="157.5">SERIAL</text>
<text x="114.9" y="161.9">TXD</text>
<text x="114.9" y="159.4">PWR</text>
<text x="114.9" y="164.5">RXD</text>
<text x="114.9" y="167">GND</text>
<text x="114.3" y="171.4">JTAG</text>
</g>
</svg>
